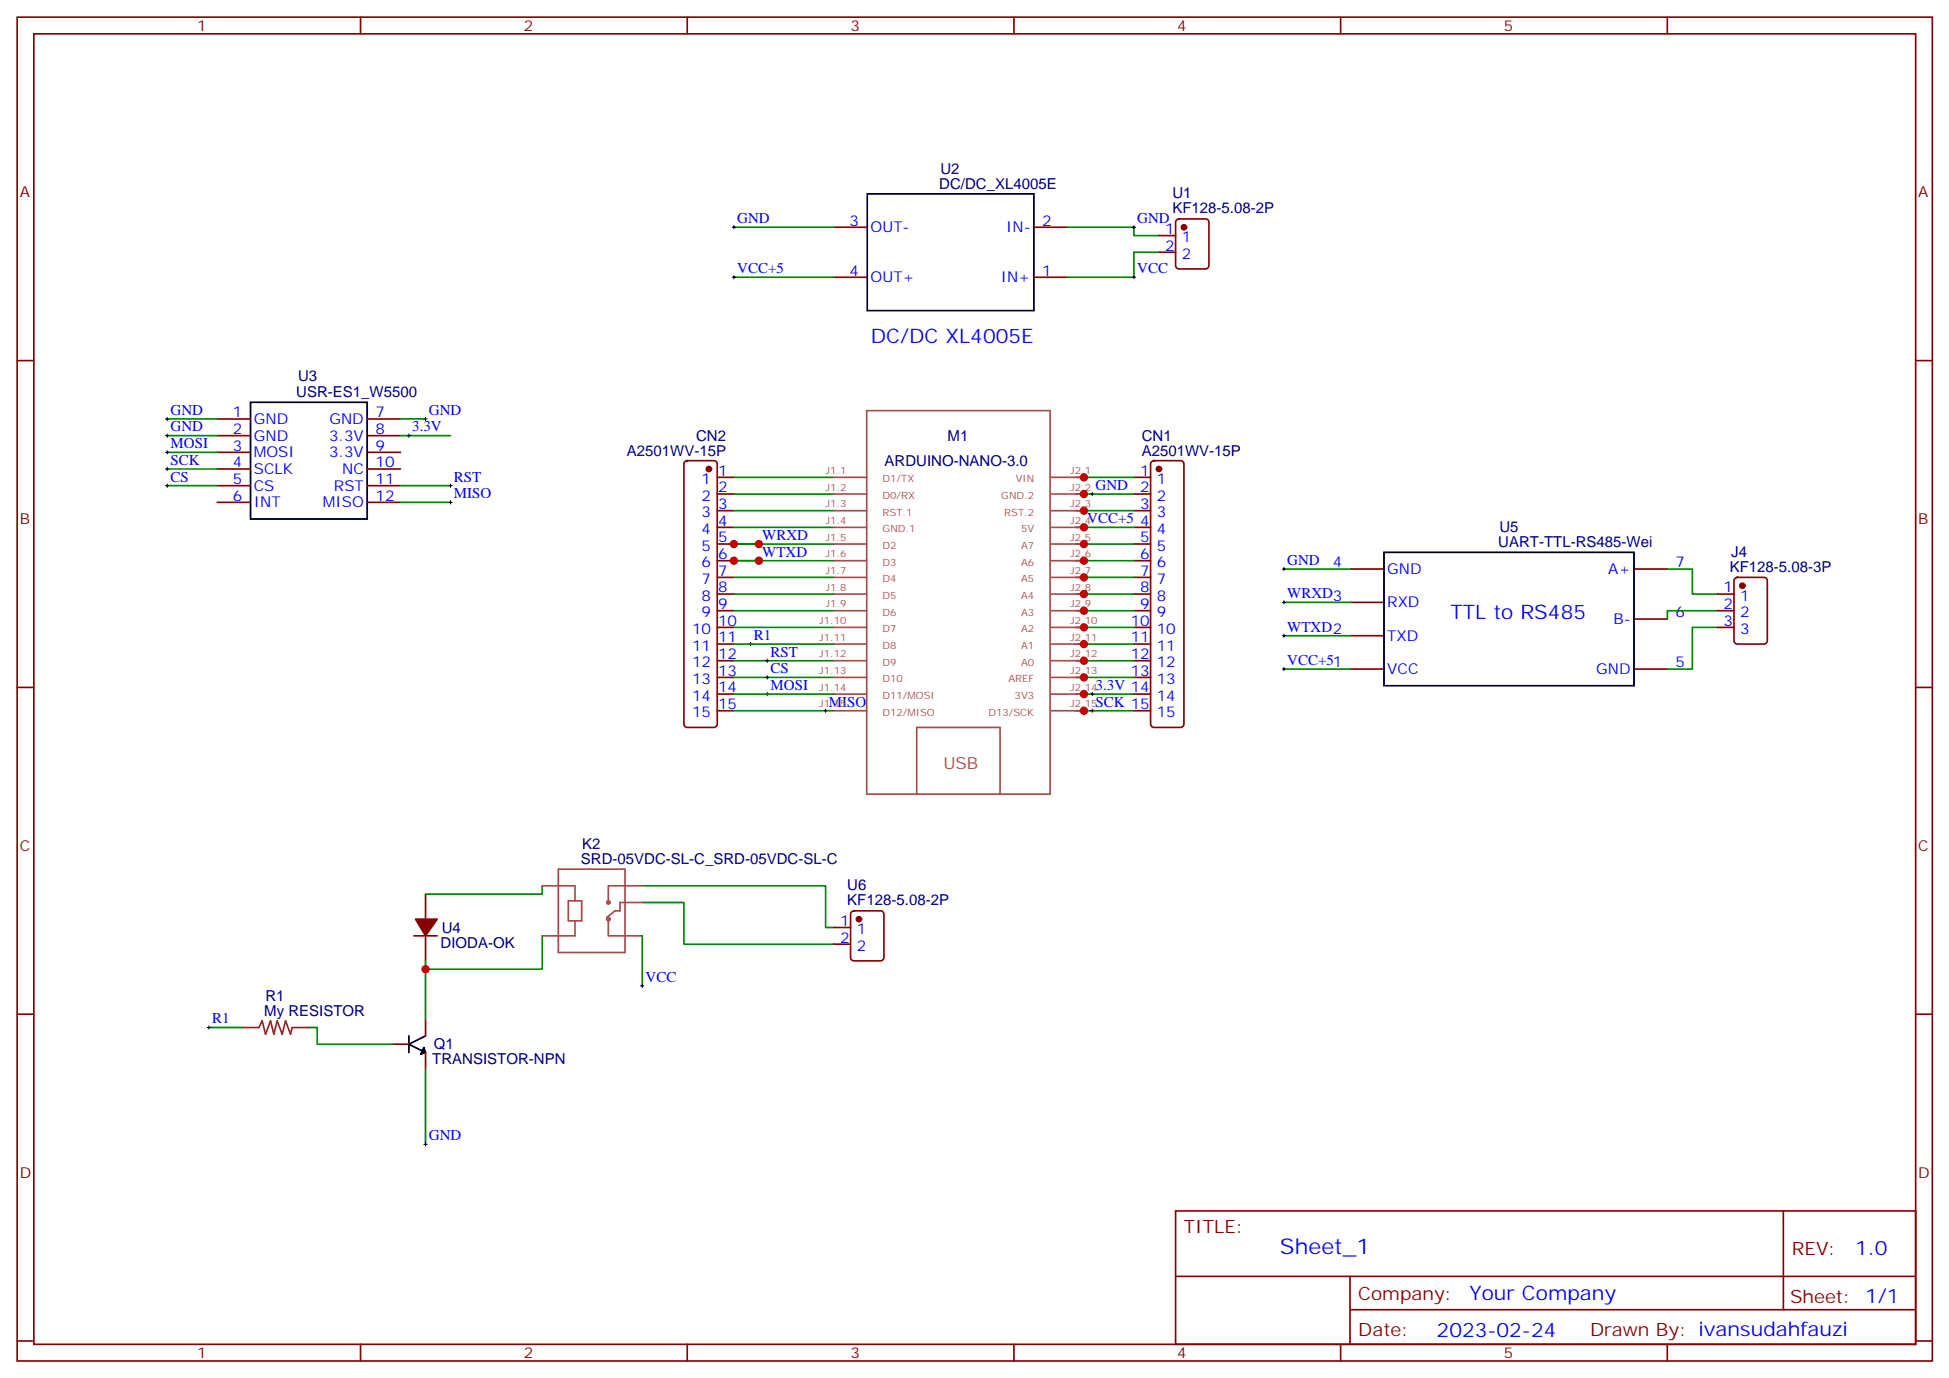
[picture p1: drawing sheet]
<svg xmlns="http://www.w3.org/2000/svg" width="413mm" height="292mm" viewBox="0 0 413 292" stroke-linecap="round" stroke-linejoin="round" font-family="sans-serif">
<g fill="none" stroke="#870000" stroke-width=".35">
<path d="M3.6 3.6h405.4v284.4h-405.4zM7.2 7.2h398.2v277.2h-398.2zM76.3 3.6v3.6M145.5 3.6v3.6M214.6 3.6v3.6M283.7 3.6v3.6M352.9 3.6v3.6M176.5 58.7h7.1M176.5 48.1h7.1M218.8 58.7h7.1M218.8 48.1h7.1M245.3 49.8h3.5"/>
<path d="M245.3 53.4h3.5M249 46.5l.5-.2h5.7a.71 .71 0 0 1 .7 .7v9.2a.76 .76 0 0 1-.7 .7h-5.7a.76 .76 0 0 1-.7-.7v-9.2zM3.6 76.3h3.6M405.4 76.3h3.6M46 88.7h7M46 92.2h7M46 95.7h7M46 99.2h7M77.7 88.7h7.1M77.7 92.2h7.1M77.7 95.7h7.1M77.7 99.2h7.1"/>
<path d="M145 97.7l.5-.2h5.6a.71 .71 0 0 1 .7 .7v55a.76 .76 0 0 1-.7 .7h-5.6a.76 .76 0 0 1-.8-.7v-55zM243.8 97.7l.4-.2h5.7a.71 .71 0 0 1 .7 .7v55a.76 .76 0 0 1-.7 .7h-5.7a.76 .76 0 0 1-.7-.7v-55zM46 102.8h7M46 106.3h7M77.7 102.8h7.1M77.7 106.3h7.1M151.8 101h3.5M151.8 104.5h3.5M151.8 108.1h3.5M151.8 111.6h3.5M151.8 115.1h3.5M151.8 118.6h3.5"/>
<path d="M240 101h3.5M240 104.5h3.5M240 108.1h3.5M240 111.6h3.5M240 115.1h3.5M240 118.6h3.5M151.8 122.2h3.5M151.8 125.7h3.5M151.8 129.2h3.5M151.8 132.8h3.5M151.8 136.3h3.5M151.8 139.8h3.5"/>
<path d="M240 122.2h3.5M240 125.7h3.5M240 129.2h3.5M240 132.8h3.5M240 136.3h3.5M240 139.8h3.5M285.9 120.4h7M285.9 127.5h7M285.9 134.5h7M345.8 120.4h7.1M345.8 131h7.1M363.5 125.7h3.5"/>
<path d="M363.5 129.2h3.5M363.5 132.8h3.5M367.2 122.4l.5-.2h5.6a.71 .71 0 0 1 .8 .7v12.7a.76 .76 0 0 1-.8 .7h-5.6a.76 .76 0 0 1-.7-.7v-12.7zM3.6 145.5h3.6M151.8 143.3h3.5M151.8 146.9h3.5M151.8 150.4h3.5M240 143.3h3.5M240 146.9h3.5M240 150.4h3.5M285.9 141.6h7M345.8 141.6h7.1"/>
<path d="M405.4 145.5h3.6M87.6 198h4.9M90.1 189.2v5.3M90.1 198v5.3M176.5 196.3h3.5M176.5 199.8h3.5M180.3 192.9l.4-.2h5.7a.71 .71 0 0 1 .7 .7v9.2a.76 .76 0 0 1-.7 .7h-5.7a.76 .76 0 0 1-.7-.7v-9.2zM3.6 214.6h3.6M90.1 215.7v3.5M405.4 214.6h3.6M83 220.9h3.5M90.1 222.7v3.5"/>
<path d="M248.8 256.2h156.6v28.2h-156.6zM377.4 256.2v20.9M248.8 270.1h156.5M285.7 277.1h119.6M285.7 270.1v14.1M3.6 283.7h3.6M76.3 284.4v3.6M145.5 284.4v3.6M214.6 284.4v3.6M283.7 284.4v3.6M352.9 284.4v3.6M405.4 283.7h3.6"/>
</g>
<path d="M183.6 41h35.2v24.7h-35.2zM53 85.1h24.7v24.7h-24.7zM292.9 116.9h52.9v28.2h-52.9zM86.5 219.2v3.5M90.1 219.2l-3.6 1.7 3.6 1.8M89.7 221.7l.4 1-1.1 .4zM89.7 222v.4l-.3 .3" fill="none" stroke="#000" stroke-width=".35"/>
<g fill="none" stroke="#008700" stroke-width=".35">
<path d="M155.3 58.7h21.2M155.3 48.1h21.2M225.9 48.1h14.1v1.7h5.3M245.3 53.4h-5.3v5.3h-14.1M35.4 88.7h10.6M35.4 92.2h10.6M35.4 95.7h10.6M35.4 99.2h10.6M84.8 88.7h5.3M84.8 92.2h10.6M35.4 102.8h10.6M84.8 106.3h10.6"/>
<path d="M84.8 102.8h10.6M155.3 101h21.2M155.3 104.5h21.2M155.3 108.1h21.2M155.3 111.6h21.2M160.6 115.1h-5.3h21.2M160.6 118.6h-5.3h21.2M227.6 101h12.4M227.6 104.5h12.4M227.6 108.1h12.4M227.6 111.6h12.4M227.6 115.1h12.4"/>
<path d="M227.6 118.6h12.4M155.3 139.8h21.2M155.3 136.3h21.2M155.3 122.2h21.2M155.3 125.7h21.2M155.3 129.2h21.2M155.3 132.8h21.2M227.6 139.8h12.4M227.6 122.2h12.4M227.6 125.7h12.4M227.6 129.2h12.4M227.6 132.8h12.4"/>
<path d="M227.6 136.3h12.4M271.7 120.4h14.2M271.7 134.5h14.2M271.7 127.5h14.2M352.9 120.4h5.3v5.3h5.3M363.5 132.8h-5.3v8.8h-5.3M363.5 129.2h-10.6v1.8M155.3 143.3h21.2M155.3 146.9h21.2M155.3 150.4h21.2M227.6 150.4h12.4M227.6 146.9h12.4"/>
<path d="M227.6 143.3h12.4M271.7 141.6h14.2M114.8 187.4v1.8h-24.7M114.8 198v7.1h-24.7v-1.8M135.9 187.4h38.8v8.9h1.8M135.9 191h8.8v8.8h31.8M135.9 198v10.6M44.2 217.4h7.1M65.4 217.4h1.7v3.5h15.9M90.1 205.1v10.6M90.1 226.2v15.9"/>
</g>
<g fill="#870000" stroke="#870000" stroke-width=".35">
<path d="M87.9 194.5h4.6l-2.4 3.5z"/>
<circle cx="150" cy="99.2" r=".53"/>
<circle cx="245.3" cy="99.2" r=".53"/>
<circle cx="368.8" cy="123.9" r=".53"/>
<circle cx="250.6" cy="48.1" r=".53"/>
<circle cx="181.8" cy="194.5" r=".53"/>
</g>
<g fill="none" stroke="#a64a4a" stroke-width=".35">
<path d="M183.4 86.9h38.8v81.1h-38.8zM176.5 101h6.9M176.5 104.5h6.9M176.5 108.1h6.9M176.5 111.6h6.9M176.5 115.1h6.9M176.5 118.6h6.9M222.5 101h6.9M222.5 104.5h6.9M222.5 108.1h6.9M222.5 111.6h6.9M222.5 115.1h6.9"/>
<path d="M222.5 118.6h6.9M176.5 122.2h6.9M176.5 125.7h6.9M176.5 129.2h6.9M176.5 132.8h6.9M176.5 136.3h6.9M176.5 139.8h6.9M222.5 122.2h6.9M222.5 125.7h6.9M222.5 129.2h6.9M222.5 132.8h6.9M222.5 136.3h6.9"/>
<path d="M222.5 139.8h6.9M176.5 143.3h6.9M176.5 146.9h6.9M176.5 150.4h6.9M222.5 143.3h6.9M222.5 146.9h6.9M222.5 150.4h6.9M194 168v-14.1h17.7v14.1M114.8 187.4h6.9v3.2M118.2 183.9h14.1v17.6h-14.1zM120.3 190.6h2.8v4.2h-2.8zM121.7 194.8v3.2h-6.9"/>
<path d="M128.8 194.5v3.5h3.5M132.3 187.4h-3.5v3.6M132.3 191h-1.1v1.7h-1l-1.8 1.4M132.5 187.4h3.4M132.5 198h3.4M132.5 191h3.4"/>
<circle cx="128.8" cy="190.9" r=".35"/>
<circle cx="128.8" cy="194.5" r=".35"/>
</g>
<path d="M51.3 217.4h3.5l.7-1.4 .7 2.8 1.1-2.8 .7 2.8 .7-2.8 1 2.8 .7-2.8 1.1 2.8 .3-1.4h3.6" fill="none" stroke="#8c2424" stroke-width=".35"/>
<g fill="none" stroke="#000" stroke-width=".21">
<path d="M155 48.1h.7M155 58.7h.7M155.3 47.7v.7M155.3 58.3v.7M239.6 48.1h.7M239.6 58.7h.7M240 47.7v.7M240 58.3v.7M35 88.7h.7M35 92.2h.7M35 95.7h.7M35 99.2h.7"/>
<path d="M35.4 88.3v.7M35.4 91.8v.7M35.4 95.4v.7M35.4 98.9v.7M86.2 92.2h.7M86.5 91.8v.7M89.7 88.7h.7M90.1 88.3v.7M35 102.8h.7M35.4 102.4v.7M95 106.3h.7M95 102.8h.7"/>
<path d="M95.4 102.4v.7M95.4 105.9v.7M160.3 115.1h.7M160.3 118.6h.7M160.6 114.8v.7M160.6 118.3v.7M229.1 111.6h.7M229.4 111.2v.7M230.8 104.5h.7M231.2 104.2v.7M158.5 136.3h.7M158.9 135.9v.7"/>
<path d="M162 139.8h.7M162.4 139.5v.7M271.4 120.4h.7M271.4 127.5h.7M271.4 134.5h.7M271.7 120.1v.7M271.7 127.1v.7M271.7 134.2v.7M162 146.9h.7M162 143.3h.7M162.4 143v.7M162.4 146.5v.7"/>
<path d="M174.4 150.4h.7M174.7 150v.7M230.8 146.9h.7M230.8 150.4h.7M231.2 146.5v.7M231.2 150v.7M271.4 141.6h.7M271.7 141.2v.7M43.9 217.4h.7M44.2 217.1v.7M135.6 208.6h.7M135.9 208.2v.8"/>
<path d="M89.7 242.1h.7M90.1 241.8v.7"/>
</g>
<g fill="#c00">
<circle cx="90.1" cy="205.1" r=".88"/>
<circle cx="160.6" cy="115.1" r=".88"/>
<circle cx="160.6" cy="118.6" r=".88"/>
<circle cx="155.3" cy="115.1" r=".88"/>
<circle cx="155.3" cy="118.6" r=".88"/>
<circle cx="229.4" cy="101" r=".88"/>
<circle cx="229.4" cy="104.5" r=".88"/>
<circle cx="229.4" cy="108.1" r=".88"/>
<circle cx="229.4" cy="111.6" r=".88"/>
<circle cx="229.4" cy="115.1" r=".88"/>
<circle cx="229.4" cy="118.6" r=".88"/>
<circle cx="229.4" cy="122.2" r=".88"/>
<circle cx="229.4" cy="125.7" r=".88"/>
<circle cx="229.4" cy="129.2" r=".88"/>
<circle cx="229.4" cy="132.8" r=".88"/>
<circle cx="229.4" cy="136.3" r=".88"/>
<circle cx="229.4" cy="139.8" r=".88"/>
<circle cx="229.4" cy="143.3" r=".88"/>
<circle cx="229.4" cy="146.9" r=".88"/>
<circle cx="229.4" cy="150.4" r=".88"/>
</g>
<text font-size="4.6" fill="#00f" x="270.9" y="265.3">Sheet_1</text>
<g font-size="4.2" fill="#00f">
<text x="184.3" y="72.5">DC/DC XL4005E</text>
<text x="307" y="131">TTL to RS485</text>
<text x="392.6" y="265.5">1.0</text>
<text x="311" y="275">Your Company</text>
<text x="304.1" y="282.9">2023-02-24</text>
</g>
<g font-size="3.9" fill="#800">
<text x="250.6" y="260.8">TITLE:</text>
<text x="379.2" y="265.5">REV:</text>
<text x="287.5" y="275">Company:</text>
<text x="378.9" y="275.6">Sheet: 1/1</text>
<text x="287.5" y="282.7">Date:</text>
<text x="336.5" y="282.8">Drawn By: ivansudahfauzi</text>
</g>
<text font-size="3.5" fill="#a54b4b" x="199.7" y="162.7">USB</text>
<g font-size="3.2" fill="#800">
<text x="41.7" y="6.6">1</text>
<text x="110.9" y="6.6">2</text>
<text x="180" y="6.6">3</text>
<text x="249.2" y="6.6">4</text>
<text x="318.3" y="6.6">5</text>
<text x="4.2" y="41.7">A</text>
<text x="406" y="41.7">A</text>
<text x="4.2" y="110.9">B</text>
<text x="406" y="110.9">B</text>
<text x="4.2" y="180">C</text>
<text x="406" y="180">C</text>
<text x="4.2" y="249.2">D</text>
<text x="406" y="249.2">D</text>
<text x="41.7" y="287.4">1</text>
<text x="110.9" y="287.4">2</text>
<text x="180" y="287.4">3</text>
<text x="249.2" y="287.4">4</text>
<text x="318.3" y="287.4">5</text>
</g>
<g font-size="3.2" fill="#000080">
<text x="198.8" y="40">DC/DC_XL4005E</text>
<text x="199" y="36.7">U2</text>
<text x="248.1" y="42">U1</text>
<text x="248.1" y="45.1">KF128-5.08-2P</text>
<text x="62.7" y="84">USR-ES1_W5500</text>
<text x="63.1" y="80.7">U3</text>
<text x="147.3" y="93.3">CN2</text>
<text x="200.6" y="93.3">M1</text>
<text x="241.6" y="93.3">CN1</text>
<text x="132.7" y="96.4">A2501WV-15P</text>
<text x="187.2" y="98.7">ARDUINO-NANO-3.0</text>
<text x="241.6" y="96.4">A2501WV-15P</text>
<text x="317.4" y="112.5">U5</text>
<text x="317.1" y="115.7">UART-TTL-RS485-Wei</text>
<text x="366.4" y="117.9">J4</text>
<text x="366.1" y="121">KF128-5.08-3P</text>
<text x="123.2" y="179.6">K2</text>
<text x="122.9" y="182.8">SRD-05VDC-SL-C_SRD-05VDC-SL-C</text>
<text x="179.3" y="191.5">KF128-5.08-2P</text>
<text x="179.3" y="188.4">U6</text>
<text x="93.5" y="197.4">U4</text>
<text x="93.2" y="200.6">DIODA-OK</text>
<text x="55.9" y="214.9">My RESISTOR</text>
<text x="56.2" y="211.7">R1</text>
<text x="91.5" y="225.2">TRANSISTOR-NPN</text>
<text x="91.8" y="222">Q1</text>
</g>
<g font-size="3.2" fill="#00f">
<text x="156" y="47.2">GND</text>
<text x="179.8" y="47.7">3</text>
<text x="220.6" y="47.7">2</text>
<text x="240.7" y="47.2">GND</text>
<text x="184.3" y="49.1">OUT-</text>
<text x="213" y="49.1">IN-</text>
<text x="246.6" y="49.5">1</text>
<text x="246.6" y="53">2</text>
<text x="250.1" y="51.3">1</text>
<text x="156" y="57.8">VCC+5</text>
<text x="179.8" y="58.3">4</text>
<text x="184.3" y="59.7">OUT+</text>
<text x="211.8" y="59.7">IN+</text>
<text x="220.6" y="58.3">1</text>
<text x="240.7" y="57.8">VCC</text>
<text x="250.1" y="54.8">2</text>
<text x="36.1" y="87.8">GND</text>
<text x="49.2" y="88.3">1</text>
<text x="53.7" y="89.7">GND</text>
<text x="69.7" y="89.7">GND</text>
<text x="79.5" y="88.3">7</text>
<text x="90.8" y="87.8">GND</text>
<text x="36.1" y="91.3">GND</text>
<text x="36.1" y="94.8">MOSI</text>
<text x="49.2" y="91.8">2</text>
<text x="49.2" y="95.4">3</text>
<text x="53.7" y="93.2">GND</text>
<text x="69.7" y="93.2">3.3V</text>
<text x="79.5" y="91.8">8</text>
<text x="79.5" y="95.4">9</text>
<text x="87.2" y="91.3">3.3V</text>
<text x="36.1" y="101.9">CS</text>
<text x="36.1" y="98.4">SCK</text>
<text x="49.2" y="98.9">4</text>
<text x="53.7" y="96.8">MOSI</text>
<text x="53.7" y="100.3">SCLK</text>
<text x="69.7" y="96.8">3.3V</text>
<text x="72.4" y="100.3">NC</text>
<text x="79.5" y="98.9">10</text>
<text x="96.1" y="101.9">RST</text>
<text x="152" y="100.6">1</text>
<text x="241.3" y="100.6">1</text>
<text x="49.2" y="102.4">5</text>
<text x="49.2" y="105.9">6</text>
<text x="53.7" y="103.8">CS</text>
<text x="53.7" y="107.4">INT</text>
<text x="68.3" y="107.4">MISO</text>
<text x="70.7" y="103.8">RST</text>
<text x="79.5" y="102.4">11</text>
<text x="79.5" y="105.9">12</text>
<text x="96.1" y="105.4">MISO</text>
<text x="148.5" y="102.4">1</text>
<text x="148.5" y="105.9">2</text>
<text x="152" y="104.2">2</text>
<text x="152" y="107.7">3</text>
<text x="231.9" y="103.6">GND</text>
<text x="241.3" y="104.2">2</text>
<text x="241.3" y="107.7">3</text>
<text x="244.8" y="102.4">1</text>
<text x="244.8" y="105.9">2</text>
<text x="148.5" y="109.5">3</text>
<text x="148.5" y="113">4</text>
<text x="152" y="111.2">4</text>
<text x="230.1" y="110.7">VCC+5</text>
<text x="241.3" y="111.2">4</text>
<text x="244.8" y="109.5">3</text>
<text x="244.8" y="113">4</text>
<text x="148.5" y="116.5">5</text>
<text x="152" y="114.8">5</text>
<text x="152" y="118.3">6</text>
<text x="161.3" y="114.2">WRXD</text>
<text x="161.3" y="117.8">WTXD</text>
<text x="241.3" y="114.8">5</text>
<text x="241.3" y="118.3">6</text>
<text x="244.8" y="116.5">5</text>
<text x="272.5" y="119.5">GND</text>
<text x="148.5" y="120.1">6</text>
<text x="148.5" y="123.6">7</text>
<text x="152" y="121.8">7</text>
<text x="152" y="125.3">8</text>
<text x="241.3" y="121.8">7</text>
<text x="241.3" y="125.3">8</text>
<text x="244.8" y="120.1">6</text>
<text x="244.8" y="123.6">7</text>
<text x="282.1" y="120.1">4</text>
<text x="293.6" y="121.5">GND</text>
<text x="340.4" y="121.5">A+</text>
<text x="354.6" y="120.1">7</text>
<text x="364.8" y="125.3">1</text>
<text x="148.5" y="127.1">8</text>
<text x="148.5" y="130.6">9</text>
<text x="152" y="128.9">9</text>
<text x="241.3" y="128.9">9</text>
<text x="244.8" y="127.1">8</text>
<text x="244.8" y="130.6">9</text>
<text x="272.5" y="126.6">WRXD3</text>
<text x="293.6" y="128.5">RXD</text>
<text x="354.6" y="130.6">6</text>
<text x="364.8" y="128.9">2</text>
<text x="368.3" y="127.1">1</text>
<text x="368.3" y="130.6">2</text>
<text x="146.5" y="134.2">10</text>
<text x="146.5" y="137.7">11</text>
<text x="152" y="132.4">10</text>
<text x="152" y="135.9">11</text>
<text x="159.6" y="135.4">R1</text>
<text x="239.3" y="132.4">10</text>
<text x="239.3" y="135.9">11</text>
<text x="244.8" y="134.2">10</text>
<text x="244.8" y="137.7">11</text>
<text x="272.5" y="133.6">WTXD2</text>
<text x="293.6" y="135.6">TXD</text>
<text x="341.5" y="132">B-</text>
<text x="364.8" y="132.4">3</text>
<text x="368.3" y="134.2">3</text>
<text x="146.5" y="141.2">12</text>
<text x="152" y="139.5">12</text>
<text x="152" y="143">13</text>
<text x="163.1" y="138.9">RST</text>
<text x="163.1" y="142.5">CS</text>
<text x="239.3" y="139.5">12</text>
<text x="239.3" y="143">13</text>
<text x="244.8" y="141.2">12</text>
<text x="272.5" y="140.7">VCC+51</text>
<text x="293.6" y="142.6">VCC</text>
<text x="337.8" y="142.6">GND</text>
<text x="354.6" y="141.2">5</text>
<text x="146.5" y="144.7">13</text>
<text x="146.5" y="148.3">14</text>
<text x="152" y="146.5">14</text>
<text x="163.1" y="146">MOSI</text>
<text x="175.4" y="149.5">MISO</text>
<text x="231.9" y="146">3.3V 14</text>
<text x="231.9" y="149.5">SCK 15</text>
<text x="244.8" y="144.7">13</text>
<text x="244.8" y="148.3">14</text>
<text x="146.5" y="151.8">15</text>
<text x="152" y="150">15</text>
<text x="244.8" y="151.8">15</text>
<text x="177.8" y="195.9">1</text>
<text x="181.3" y="197.7">1</text>
<text x="177.8" y="199.4">2</text>
<text x="181.3" y="201.2">2</text>
<text x="136.6" y="207.7">VCC</text>
<text x="44.9" y="216.5">R1</text>
<text x="90.8" y="241.2">GND</text>
</g>
<g font-size="2.1" fill="#a54b4b">
<text x="174.7" y="100.3">J1.1</text>
<text x="226.5" y="100.3">J2.1</text>
<text x="174.7" y="103.8">J1.2</text>
<text x="174.7" y="107.4">J1.3</text>
<text x="186.8" y="102">D1/TX</text>
<text x="186.8" y="105.6">D0/RX</text>
<text x="211.9" y="105.6">GND.2</text>
<text x="215" y="102">VIN</text>
<text x="226.5" y="103.8">J2.2</text>
<text x="226.5" y="107.4">J2.3</text>
<text x="174.7" y="110.9">J1.4</text>
<text x="186.8" y="109.1">RST.1</text>
<text x="186.8" y="112.6">GND.1</text>
<text x="212.6" y="109.1">RST.2</text>
<text x="216.1" y="112.6">5V</text>
<text x="226.5" y="110.9">J2.4</text>
<text x="174.7" y="114.4">J1.5</text>
<text x="174.7" y="117.9">J1.6</text>
<text x="186.8" y="116.2">D2</text>
<text x="186.8" y="119.7">D3</text>
<text x="216.1" y="116.2">A7</text>
<text x="216.1" y="119.7">A6</text>
<text x="226.5" y="114.4">J2.5</text>
<text x="226.5" y="117.9">J2.6</text>
<text x="174.7" y="121.5">J1.7</text>
<text x="174.7" y="125">J1.8</text>
<text x="186.8" y="123.2">D4</text>
<text x="216.1" y="123.2">A5</text>
<text x="226.5" y="121.5">J2.7</text>
<text x="226.5" y="125">J2.8</text>
<text x="174.7" y="128.5">J1.9</text>
<text x="186.8" y="126.7">D5</text>
<text x="186.8" y="130.3">D6</text>
<text x="216.1" y="126.7">A4</text>
<text x="216.1" y="130.3">A3</text>
<text x="226.5" y="128.5">J2.9</text>
<text x="173.4" y="132.1">J1.10</text>
<text x="173.4" y="135.6">J1.11</text>
<text x="186.8" y="133.8">D7</text>
<text x="186.8" y="137.3">D8</text>
<text x="216.1" y="133.8">A2</text>
<text x="216.1" y="137.3">A1</text>
<text x="226.5" y="132.1">J2.10</text>
<text x="226.5" y="135.6">J2.11</text>
<text x="173.4" y="139.1">J1.12</text>
<text x="173.4" y="142.6">J1.13</text>
<text x="186.8" y="140.8">D9</text>
<text x="216.1" y="140.8">A0</text>
<text x="226.5" y="139.1">J2.12</text>
<text x="226.5" y="142.6">J2.13</text>
<text x="173.4" y="146.2">J1.14</text>
<text x="173.4" y="149.7">J1.15</text>
<text x="186.8" y="144.4">D10</text>
<text x="186.8" y="147.9">D11/MOSI</text>
<text x="213.4" y="144.4">AREF</text>
<text x="214.7" y="147.9">3V3</text>
<text x="226.5" y="146.2">J2.14</text>
<text x="226.5" y="149.7">J2.15</text>
<text x="186.8" y="151.4">D12/MISO</text>
<text x="209.2" y="151.4">D13/SCK</text>
</g>
</svg>
